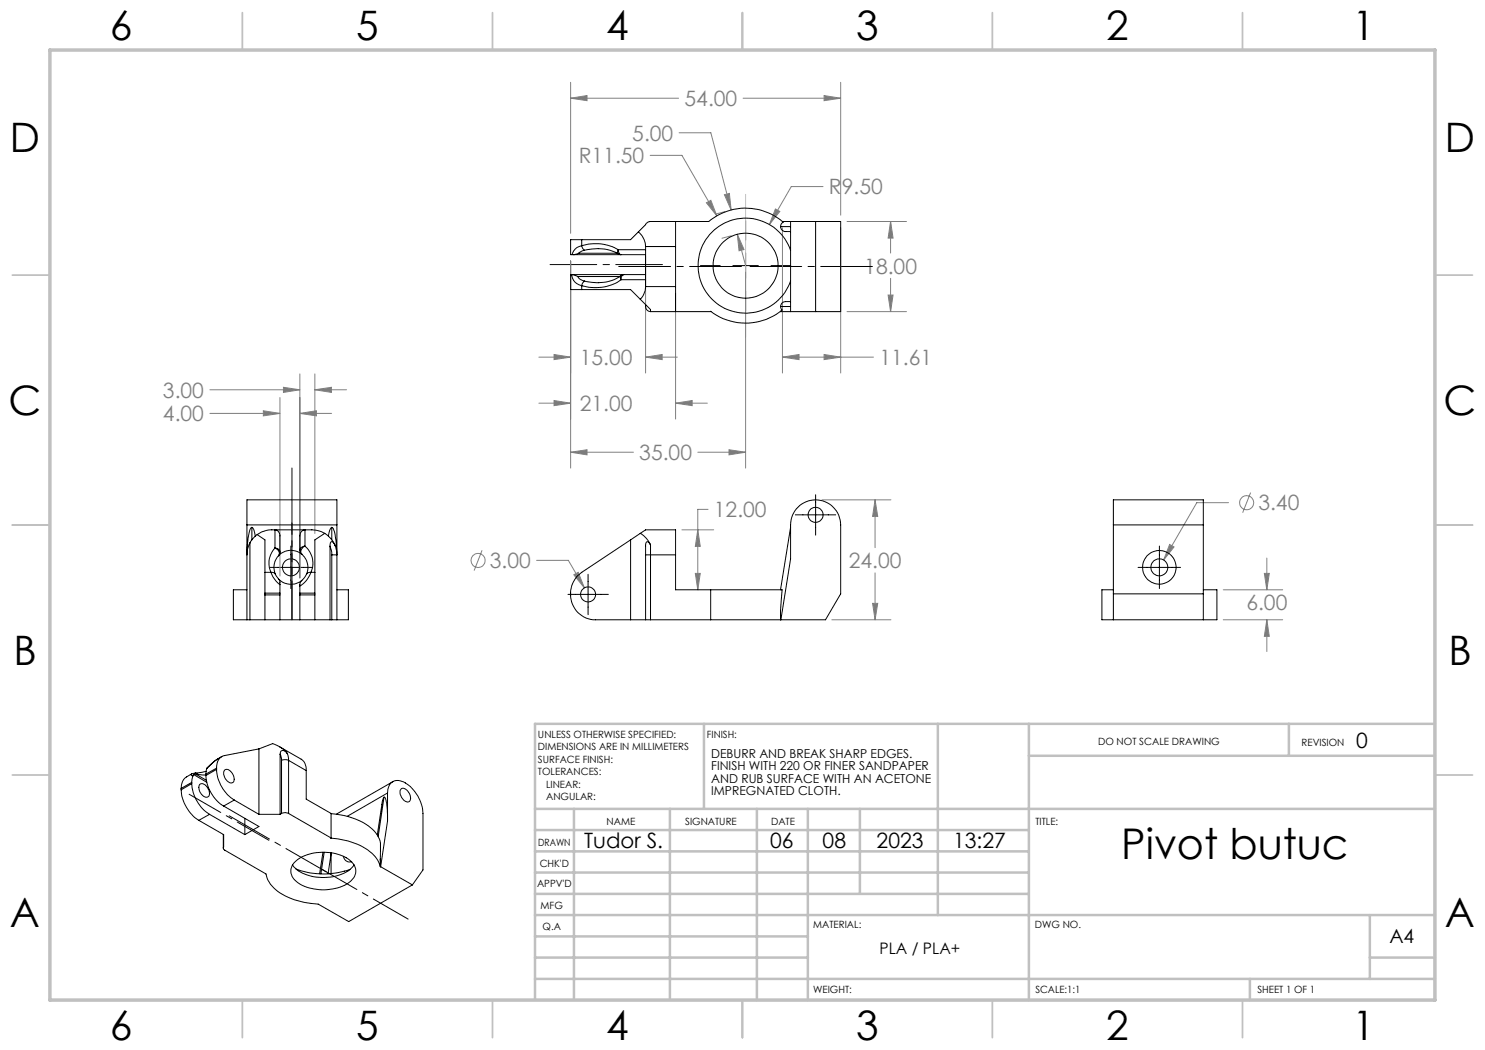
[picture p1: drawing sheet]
<svg xmlns="http://www.w3.org/2000/svg" width="297mm" height="210mm" viewBox="0 0 297 210" stroke-linecap="round" stroke-linejoin="round" font-family="sans-serif">
<g fill="none" stroke="#808080" stroke-width=".2">
<path d="M114.1 19.6l3.3-.5v1zM114.1 16.5v30.2M114.1 19.6h21.6M148.6 19.6h19.5M164.8 19.1l3.3 .5-3.3 .5zM168.1 16.5v26.5M130 31.1h6.4l7 12.1M135.8 26.6h6.4l4 15.4M144.9 38.9l1-.2 .3 3.3zM164.6 37.3h-6.3l-4.4 7.6M114.1 52.2v41.4M129.1 51.2v23.4"/>
<path d="M135.1 58.6v25.2M141.3 40.6l.9-.5 1.2 3.1zM145 42.3l-1.9 .5M146.3 47.2l-1.9 .5M147.5 46.8l1.3 3.1-1 .3zM147.5 46.8l1.6 6.2M149.1 54.4v39.2M155.1 41.8l.9 .5-2.1 2.6zM156.5 45.6v29M168.1 45.6v29M169.4 44.3h11.9M177.6 59h1l-.5 3.3z"/>
<path d="M178.1 44.3l.5 3.3h-1zM178.1 44.3v6.3M178.1 55.7v6.6M42 78h18M56 79.5v35.7M56.7 77.5l3.3 .5-3.3 .5zM60 74.8v40.8M63 78l3.3-.5v1zM63 74.8v31.9M63 78h6.3M107.8 71.4h6.3M110.8 70.9l3.3 .5-3.3 .5z"/>
<path d="M129.1 71.4l3.3-.5v1zM129.1 71.4h6.4M156.5 71.4l3.3-.5v1zM156.5 71.4h18.2M164.8 70.9l3.3 .5-3.3 .5zM169.4 62.3h11.9M42 82.7h14M52.7 82.2l3.3 .5-3.3 .5zM60 82.7l3.3-.5v1zM60 82.7h6.3M107.8 80.6h6.3M110.8 80.1l3.3 .5-3.3 .5z"/>
<path d="M114.1 90.4l3.3-.5v1.1zM114.1 90.4h12.6M135.1 80.6l3.3-.5v1zM135.1 80.6h6.4M139.6 90.4h9.5M145.8 89.9l3.3 .5-3.3 .6zM164.4 100h13.8M175 100l.5 3.3h-1zM175 100v9.5M250.1 98.5l-1.6 4M96.4 110.1l-1.6 4M107.3 112.1h6.4l3.2 5.5"/>
<path d="M114.8 115l.8-.5 1.3 3.1zM136.4 106h6.3M139.1 114.7h1l-.5 3.3zM139.6 106l.5 3.3h-1zM141.6 101.9h-2v16.1M175 114.6v9.4M233.9 108.9l.9 .5-2.1 2.6zM244.7 118h11.8M245.7 100.5h-6.3l-6.7 11.5M252.9 114.7h1l-.5 3.3zM253.4 111.6v6.4M166.4 124h11.8"/>
<path d="M174.5 120.7h1l-.5 3.3zM244.7 124h11.8M253.4 124l.5 3.3h-1zM253.4 124v6.3"/>
<circle cx="95.6" cy="112.1" r="1.41"/>
<circle cx="249.3" cy="100.5" r="1.41"/>
</g>
<path d="M123.7 53.3h24.6M174.5 53.3h-24.5" fill="none" stroke="#000" stroke-width=".2" stroke-dasharray="15.2 1.3 1.3 1.3" stroke-dashoffset="4.9"/>
<path d="M110 52.9h22.5" fill="none" stroke="#000" stroke-width=".2" stroke-dasharray="15.2 1.3 1.3 1.3" stroke-dashoffset="5.9"/>
<path d="M58.4 104.6v19.4" fill="none" stroke="#000" stroke-width=".2" stroke-dasharray="15.2 1.3 1.3 1.3" stroke-dashoffset="7.5"/>
<path d="M58.4 93.6v30.4" fill="none" stroke="#000" stroke-width=".2" stroke-dasharray="15.2 1.3 1.3 1.3" stroke-dashoffset="2"/>
<path d="M65.2 174.4l-19.4-11.2" fill="none" stroke="#000" stroke-width=".2" stroke-dasharray="15.2 1.3 1.3 1.3" stroke-dashoffset="6"/>
<path d="M64.4 173.9l17.2 9.9" fill="none" stroke="#000" stroke-width=".2" stroke-dasharray="15.2 1.3 1.3 1.3" stroke-dashoffset="7.2"/>
<path d="M37.8 158.8l16 9.3" fill="none" stroke="#000" stroke-width=".2" stroke-dasharray="15.2 1.3 1.3 1.3" stroke-dashoffset="7.9"/>
<g fill="none" stroke="#000" stroke-width=".2">
<path d="M140.1 53.1h3.9M146.6 53.1h5.1M149.1 44.1v3.9M149.1 50.6v5.1M149.1 58.2v4M154.2 53.1h4M163.1 98.9v8.1M53.9 113.5h8.5M58.2 109.2v8.5M113.6 118.9h8.1M117.6 114.9v8M159.1 103h8"/>
<path d="M227.6 113.5h8.5M231.9 109.2v8.5"/>
</g>
<path d="M149.1 38.9v28.5" fill="none" stroke="#c0c0c0" stroke-width=".2"/>
<g fill="none" stroke="#c0c0c0" stroke-width=".35">
<path d="M48.5 2.5v7.5M98.5 2.5v7.5M148.5 2.5v7.5M198.5 2.5v7.5M248.5 2.5v7.5M2.5 55h7.5M287 55h7.5M2.5 105h7.5M287 105h7.5M2.5 155h7.5M287 155h7.5M48.5 200v7.5"/>
<path d="M98.5 200v7.5M148.5 200v7.5M198.5 200v7.5M248.5 200v7.5"/>
</g>
<g fill="none" stroke="#c0c0c0" stroke-width=".5">
<path d="M140.8 144.8v17M187.6 144.8v38.2M205.8 144.8v55.2M205.8 151.2h81.2M257.8 144.8v6.4M287 144.8h-180v55.2M107 161.8h180M107 178.8h98.8M107 174.5h98.8M107 170.3h98.8M107 166h98.8M114.8 161.8v38.2"/>
<path d="M134 161.8v38.2M151.4 161.8v38.2M161.6 161.8v38.2M172 161.8v17M107 195.8h180M107 191.5h54.6M107 187.3h54.6M107 183h180M250 195.8v4.2M274 191.5h13M274 183v12.8"/>
</g>
<path d="M10 10h277v190h-277z" fill="none" stroke="#c0c0c0" stroke-width=".7"/>
<path d="M114.8 115l2.1 2.6-1.3-3.1zM175 100l.5 3.3h-1zM174.5 120.7h1l-.5 3.3zM139.6 106l.5 3.3h-1zM139.1 114.7h1l-.5 3.3zM110.8 70.9l3.3 .5-3.3 .5zM129.1 71.4l3.3-.5v1zM110.8 80.1l3.3 .5-3.3 .5zM135.1 80.6l3.3-.5v1zM114.1 90.4l3.3-.5v1.1zM145.8 89.9l3.3 .5-3.3 .6zM114.1 19.6l3.3-.5v1zM164.8 19.1l3.3 .5-3.3 .5zM147.5 46.8l1.3 3.1-1 .3zM144.9 38.9l1-.2 .3 3.3zM156.5 71.4l3.3-.5v1zM164.8 70.9l3.3 .5-3.3 .5zM155.1 41.8l-1.2 3.1 2.1-2.6zM141.3 40.6l2.1 2.6-1.2-3.1zM178.1 44.3l.5 3.3h-1zM177.6 59h1l-.5 3.3zM233.9 108.9l-1.2 3.1 2.1-2.6zM252.9 114.7h1l-.5 3.3zM253.4 124l.5 3.3h-1zM52.7 82.2l3.3 .5-3.3 .5zM60 82.7l3.3-.5v1zM56.7 77.5l3.3 .5-3.3 .5zM63 78l3.3-.5v1z" fill="#808080"/>
<g fill="none" stroke="#000" stroke-width=".2">
<path d="M114.3 54.9l.1 .3a2.41 2.41 0 0 0 1.9 1.9M114.3 54.9h-.2v3h2.2M114.3 54.9h14.8M114.4 50.9h.3M114.5 54.9l1 .4M114.7 50.9h14.4M115.5 55.3l.1 .1a1.92 1.92 0 0 0 1.3 .8M115.5 55.3h8.4M115.7 50.7l-1 .2M115.7 50.7h7.8M116.3 49.1a9.1 9.1 0 0 1 7.3 .8M116.3 49.1l.3 .6 .3 .4"/>
<path d="M116.3 49.1a2.4 2.4 0 0 0-1.9 1.8M116.3 47.9h-2.2v3h.3M116.3 47.9v1.2M116.3 57.1v.8M116.3 57.9h9.8l2 2M116.9 50.1l1-.2a8.9 8.9 0 0 1 5.8 .9M116.9 56.2l-.4 .5-.2 .4M116.9 50.1l-1.2 .6M123.6 49.9a.89 .89 0 0 0 .6 1l-.5-.1M123.6 49.9l-.1 .6 .2 .3M123.6 49.9h5.5M124.1 55.2l.7-.3a.88 .88 0 0 0-.6 1"/>
<path d="M124.1 55.2a8.8 8.8 0 0 1-7.2 1M124.1 55.2l-.1 .2 .2 .5M124.2 55.9a9 9 0 0 1-7.9 1.2M124.2 55.9h4.9M127.7 46.4a4.1 4.1 0 0 1 1.4 2.9M127.7 46.4l-1.6 1.5h-9.8M128.1 59.9l1.4 1.4a.86 .86 0 0 1 .6 1M129.1 57.3l-.1 .8-.2 .7-.7 1.1M129.1 49.3v8M129.1 49.3h6M129.1 57.3h6M135.1 44.3v5"/>
<path d="M135.1 57.3v5M135.1 49.3v8M156.1 45.3l.1-.5 .4-.4a11.5 11.5 0 0 0-14.9-.1h-11.7a1.33 1.33 0 0 0-1.1 .8l-1.2 1.3M156.1 45.3a1.02 1.02 0 0 0 1 1h1M156.1 45.3h2M156.5 44.3h1.6M158.1 44.3h5M158.1 50.1a9.5 9.5 0 0 0-14.6-4.6 9.5 9.5 0 0 0 0 15.3 9.5 9.5 0 0 0 14.6-4.6M158.1 44.3v18M163.1 44.3h5v18h-5M163.1 44.3v18M129.1 60.9v.3a1.04 1.04 0 0 0 1 1.1"/>
<path d="M156.1 62.3h2M156.1 61.3l.3 .7a11.5 11.5 0 0 1-14.3 .3h-12M156.1 61.3h2M158.1 62.3h5M158.1 60.3h-1a1.02 1.02 0 0 0-1 1M49.4 118h-2.7v6h2.7M49.4 105v-5h18v5M49.4 105h18M49.4 105v19M50 108.6l-.5 1.2-.1 1.2M50 108.6v15.4M50.4 105.5a3 3 0 0 0-.8 2.2l-.2 3"/>
<path d="M50.4 105.5a1.93 1.93 0 0 1 .6 1.7M50.4 105.5v2.5M51.4 106.9l-.9 .9-.5 .8M51.4 106.9l1.6 1.1v6.5M53 114.5v4.1M53 119v5M53 118.6h3M53 119h3M53 118.6v.4M53 114.5h1.2M54.2 114.5l.7 1.3 1.1 1.1M54.2 114.5a.82 .82 0 0 1 .9 .4"/>
<path d="M55 109.6a4.4 4.4 0 0 0-.8 4.9M55 109.6a1.07 1.07 0 0 1 .7 1.6M55 109.6a.91 .91 0 0 1 1 .8M55 109.6v-3.6a1.1 1.1 0 0 1 1 1.2v3.2M55.1 114.9l.6 .9M55.7 115.8l.3 .5v.6M55.7 111.2a3.4 3.4 0 0 0-.6 3.7M55.7 115.8a3.5 3.5 0 0 0 4.7 .3M56 116.9v1.7M56 119v5M56 110.4l-.3 .8M56 118.6v.4"/>
<path d="M60 117.2v1.4M60 119v5M60 110.1l.1 .4 .3 .3M60 118.6h3M60 119h3M60 118.6v.4M60.4 116.1l-.4 .4v.7M60.4 110.8a3.5 3.5 0 0 1 .9 4.1M60.4 110.8a3.4 3.4 0 0 0-4.7 .4M61 109.2a4.4 4.4 0 0 1 1.2 5.3M61 109.2a1.03 1.03 0 0 0-.6 1.6M61 109.2a.99 .99 0 0 0-1 .9"/>
<path d="M61 109.2v-3.2a1.16 1.16 0 0 0-1 1.2v2.9M61.3 114.9l-.9 1.2M62.2 114.5l-1.1 1.8-1.1 .9M62.2 114.5a.82 .82 0 0 0-.9 .4M62.2 114.5h.8M63 114.5v4.1M63 119v5M63 118.6v.4M64.9 106.7l-1-.5-1.5-.2h-8a5.3 5.3 0 0 0-3 .9M64.9 106.7a5.3 5.3 0 0 1 2.1 2.3M64.9 106.7l-1.9 1.3v6.5M66 109.2l.3 .9 .1 .9"/>
<path d="M66 109.2v14.8M66.4 105.5a2.24 2.24 0 0 0-.7 1.7M66.4 105.5a3 3 0 0 1 .7 2.2l.2 2.8M66.4 105.5v2.5M66.4 111v13M67 109l-.3-.4-.4-.3-.2 .3-.1 .6M67 109l.4 2h-1M67.4 118h2.3v6h-2.3M67.4 105v19M126.1 108l-9.8 6.5a5.2 5.2 0 0 0-2 5.7 5.2 5.2 0 0 0 4.8 3.8h10M126.1 108v16M128.1 106.7l1-.7h6v5"/>
<path d="M128.1 106.7a4.8 4.8 0 0 1 2 2.3M128.1 106.7l-2 1.3M129.1 111h1M129.1 111v13M130.1 109l-.3-.5-.3-.2a1.93 1.93 0 0 0-.4 1.8v.9M130.1 109v2M130.1 111v13M130.1 111h5M135.1 111v7h7M142.1 118h14.3l-.3 6M142.1 118v6M158.1 105.5l-2 12.5"/>
<path d="M159.2 101.8a5 5 0 0 1 5.6-1.5 5 5 0 0 1 3.3 4.7v13.8l-3 5.2h-8.9l1.9-12.2 .1-7.3 .3-1.5zM222.7 105v-5h18v5M222.7 118h-2.3v6h2.3M222.7 105h18M222.7 118.8h18M222.7 105v19M240.7 118h2.7v6h-2.7M240.7 105v19M49.4 124h.6M50 124h16.4M66.4 124h1M129.1 124h1"/>
<path d="M130.1 124h12M142.1 124h14M156.1 124h.1M222.7 124h18M36.2 158a7.9 7.9 0 0 0 3.6 6.1M36.2 157.7v.3M38.3 154.8a3.3 3.3 0 0 0-1.6 1.2l-.4 .9-.1 .8M38.3 154.8l-.1 .2 .4 .2M38.3 156.7a7.9 7.9 0 0 0 3.6 6.2M38.3 156.5v.2M38.3 156.7l-2.1 1.3M38.3 156.5l-2.1 1.2"/>
<path d="M38.3 154.8h.1M38.6 155.2l-.3 1.3M38.8 154.9l-.2 .3M38.8 154.9h.5M38.8 154.9l2.5 1.5M39.1 154.6l-.8 .2M39.1 154.6l.6 .3M39.3 154.9l2 1.2M39.7 154.9h-.4M39.7 154.9l1.5 .1M39.9 156.9a1.06 1.06 0 0 1 1.6 .6 1.27 1.27 0 0 1 0 1.9 1.86 1.86 0 0 1-1.7-2.3zM41.2 155.1a7.8 7.8 0 0 0 3.5 6.1"/>
<path d="M41.2 154.8v.3M41.2 154.3l-2.1 .3M41.3 153.7l-.1 1.1M43.3 152l-2 1.7M43.3 153.9a7.8 7.8 0 0 0 3.5 6.1M43.3 153.9l-2.1 1.2M43.3 153.6v.3M43.3 153.6l-2.1 1.2M43.5 151.8l-2.2 1.9M43.5 151.8h.1M44.3 151.3l-.7 .5M45 154a1.51 1.51 0 0 1 1.8 1.4 .75 .75 0 0 1-.1 1 .75 .75 0 0 1-1.1-.1 1.84 1.84 0 0 1-.6-2.3z"/>
<path d="M51.8 149.8l-6.9 1.3a2.19 2.19 0 0 0-1.6 2.5M51.8 149.8l2.7-1.1a5.9 5.9 0 0 1 2.9 2M51.8 149.8v13.1M55.9 149.4l4.3 2.4a2.41 2.41 0 0 1 1 2.3M56 150.8l.3 1.3M56 150.8v12.1M56.3 152.1l.5-.2 .9 .2M56.3 152.1v10.6M57.4 150.7a.75 .75 0 0 0-.6-.6 .75 .75 0 0 0-.7 .3l-.1 .4M57.4 150.7l.3 1.4M57.7 152.1v10.6M57.7 152.1l3.5 2"/>
<path d="M61.2 154.1v5.7l5 2.9v4.9M76.8 159.4a.73 .73 0 0 1 .5 1l.2 1.7v2.1M76.8 159.4l-.4 .9-.9 6.7M76.8 159.4l-1.2 7.9M77.5 158.6a2.17 2.17 0 0 1 1.1-2.3 2.17 2.17 0 0 1 2.5 .3 7.6 7.6 0 0 1 3.5 6.1v11.3l-2.1 3M77.5 158.6v5.6M77.5 158.6l-8 4.7M78.6 156.3l-11.3 6.5M80.3 157.8a1.57 1.57 0 0 1 1.8 1.4 .75 .75 0 0 1-.1 .9 .75 .75 0 0 1-.9 .2 2.05 2.05 0 0 1-.9-2.4zM39.8 164.1l4.9 2.8v2.5a.41 .41 0 0 0 .2 .6l8.3 4.8a7.1 7.1 0 0 0 5 4.9 16.9 16.9 0 0 0 5.4 1.1l6.1 3.5 12.8-7.3M41.9 162.9l-2.1 1.2M41.9 162.9l7.1 4"/>
<path d="M44.7 166.9v2.7M44.7 161.2l7.1 4.1-2.8 1.6M46.8 160l-2.1 1.2M46.8 160l5 2.9M49 163.7v3.2M51.8 162.9h4.2M56.3 162.7a1.5 1.5 0 0 1 1.4 0M56.3 162.7l-.3 .2M57.7 162.7l8.5 4.9M58.5 173a7 7 0 0 0 5.9 2.5 8.1 8.1 0 0 0 6.1-2.1l.3-.4M59.1 172.3a9.4 9.4 0 0 1 11.1 0 2.52 2.52 0 0 1-.2 4.1 9.5 9.5 0 0 1-10.9-.3 2.47 2.47 0 0 1 0-3.8zM59.2 173.8a15.8 15.8 0 0 0 10.8 .1"/>
<path d="M64.6 170.5l-.7 4.3M64.8 170.5l-.6 4.3M66.2 167.6a12.8 12.8 0 0 1 8.9 3.8l.5 .7 .5 1.2M66.2 162.7a12.9 12.9 0 0 1 9 3.9l.5 .8a3.9 3.9 0 0 1 .4 2.9v1.5M66.2 170.6v4.1M66.2 170.7l-.6 4.1M68.7 171.3a1.29 1.29 0 0 0 1.6 1.1M76.1 171.8v1.5M76.1 173.3h.1M76.1 173.3l6.4 3.7M77.5 164.2l-1.4 9.1"/>
<circle cx="149.1" cy="53.1" r="6.5"/>
<circle cx="58.2" cy="113.5" r="1.7"/>
<circle cx="117.6" cy="118.9" r="1.51"/>
<circle cx="163.1" cy="103" r="1.49"/>
<circle cx="231.9" cy="113.5" r="3.4"/>
<circle cx="231.9" cy="113.5" r="1.69"/>
</g>
<text font-size="8.5" x="224.3" y="171.8">Pivot butuc</text>
<g font-size="8.1">
<text x="22" y="8">6</text>
<text x="71.2" y="8">5</text>
<text x="121.2" y="8">4</text>
<text x="171.3" y="8">3</text>
<text x="221.3" y="8">2</text>
<text x="270.5" y="8">1</text>
<text x="2" y="30.5">D</text>
<text x="289" y="30.5">D</text>
<text x="1.7" y="83">C</text>
<text x="288.7" y="83">C</text>
<text x="2.7" y="133">B</text>
<text x="289.7" y="133">B</text>
<text x="2" y="185.5">A</text>
<text x="289" y="185.5">A</text>
<text x="22" y="208">6</text>
<text x="71.2" y="208">5</text>
<text x="121.2" y="208">4</text>
<text x="171.3" y="208">3</text>
<text x="221.3" y="208">2</text>
<text x="270.5" y="208">1</text>
</g>
<g font-size="4.2" fill="#808080">
<text x="136.9" y="21.2">54.00</text>
<text x="126.5" y="28.1">5.00</text>
<text x="115.7" y="32.7">R11.50</text>
<text x="165.8" y="38.9">R9.50</text>
<text x="172.9" y="54.7">18.00</text>
<text x="116" y="73">15.00</text>
<text x="175.9" y="73">11.61</text>
<text x="32.6" y="79.6">3.00</text>
<text x="116" y="82.2">21.00</text>
<text x="32.6" y="84.3">4.00</text>
<text x="127.9" y="92">35.00</text>
<text x="142.8" y="103.4">12.00</text>
<text x="251.7" y="102.1">3.40</text>
<text x="98" y="113.6">3.00</text>
<text x="169.8" y="113.7">24.00</text>
<text x="249.3" y="122.1">6.00</text>
</g>
<g font-size="4.2">
<text x="271.2" y="149.6">0</text>
<text x="116.8" y="169.5">Tudor S.</text>
<text x="154" y="169.5">06</text>
<text x="164.5" y="169.5">08</text>
<text x="175.3" y="169.5">2023</text>
<text x="190.6" y="169.5">13:27</text>
</g>
<text font-size="3.9" x="277.9" y="188.5">A4</text>
<text font-size="3.2" x="175.9" y="190.9">PLA / PLA+</text>
<g font-size="2.5">
<text x="142.2" y="151.6">DEBURR AND BREAK SHARP EDGES.</text>
<text x="142.2" y="154.1">FINISH WITH 220 OR FINER SANDPAPER</text>
<text x="142.2" y="156.5">AND RUB SURFACE WITH AN ACETONE</text>
<text x="142.2" y="159">IMPREGNATED CLOTH.</text>
</g>
<g font-size="2">
<text x="107.6" y="147.6">UNLESS OTHERWISE SPECIFIED:</text>
<text x="141.4" y="147.6">FINISH:</text>
<text x="219.6" y="149">DO NOT SCALE DRAWING</text>
<text x="260.3" y="149.2">REVISION</text>
<text x="107.6" y="150.1">DIMENSIONS ARE IN MILLIMETERS</text>
<text x="107.6" y="152.6">SURFACE FINISH:</text>
<text x="107.6" y="155.1">TOLERANCES:</text>
<text x="109.2" y="157.6">LINEAR:</text>
<text x="109.2" y="160.1">ANGULAR:</text>
<text x="121.3" y="165">NAME</text>
<text x="137" y="164.9">SIGNATURE</text>
<text x="154.2" y="164.9">DATE</text>
<text x="207.1" y="164.9">TITLE:</text>
<text x="107.6" y="169.1">DRAWN</text>
<text x="107.9" y="173.3">CHK'D</text>
<text x="107.4" y="177.4">APPV'D</text>
<text x="108.1" y="181.8">MFG</text>
<text x="108.5" y="186">Q.A</text>
<text x="162.6" y="185.5">MATERIAL:</text>
<text x="207" y="185.5">DWG NO.</text>
<text x="162.6" y="198.5">WEIGHT:</text>
<text x="207.1" y="198.6">SCALE:1:1</text>
<text x="251.5" y="198.6">SHEET 1 OF 1</text>
</g>
</svg>
